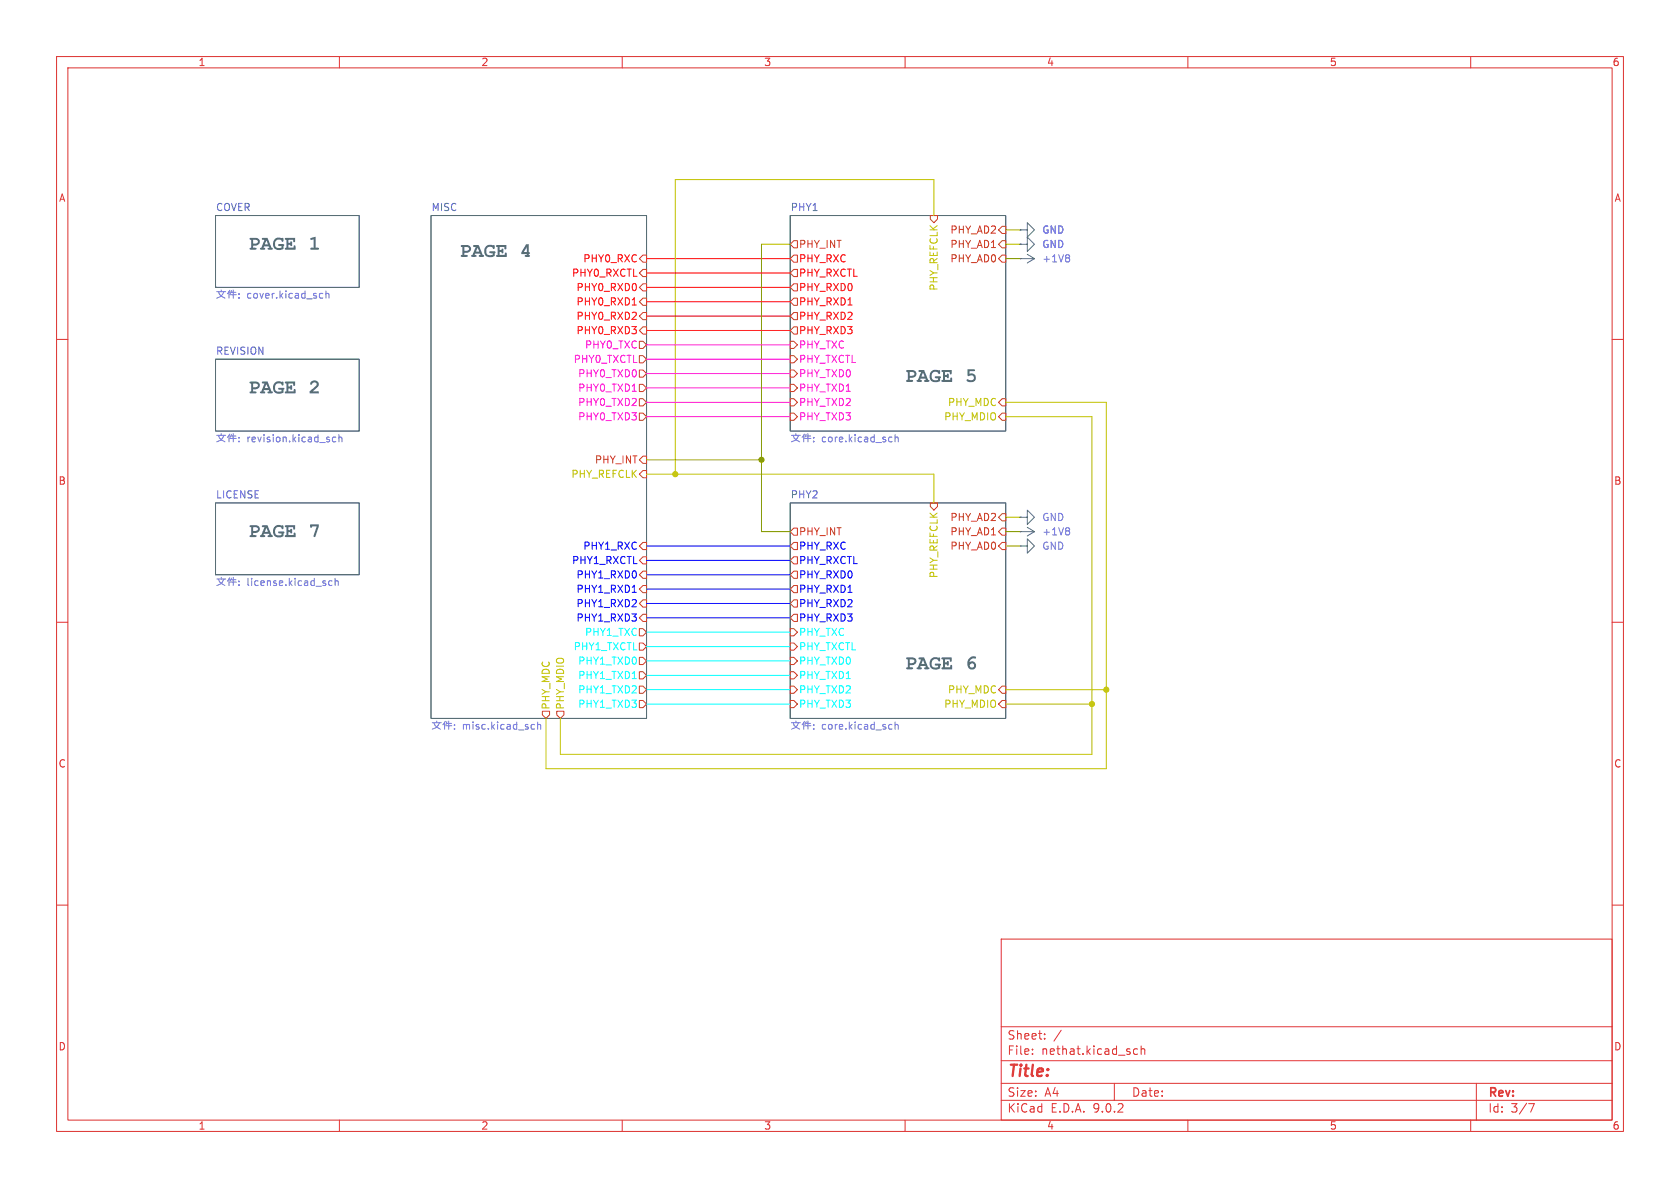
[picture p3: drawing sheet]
<svg xmlns="http://www.w3.org/2000/svg" width="297mm" height="210mm" viewBox="0 0 297 210" stroke-linecap="round" stroke-linejoin="round" font-family="sans-serif">
<g fill="none" stroke="#dc322f" stroke-width=".18">
<path d="M10 10h277v190h-277zM12 12h273v186h-273zM60 10v2M110 10v2M160 10v2M210 10v2M260 10v2M10 60h2M285 60h2M10 110h2M285 110h2M10 160h2"/>
<path d="M177 166h108v32h-108zM285 160h2M60 198v2M110 198v2M160 198v2M177 194.5h108M177 191.5h108M177 187.5h108M177 181.5h108M182.5 186.3v.1M182.5 185.5v.1M184.7 183.6v.1"/>
<path d="M184.7 182.8v.1M187.6 182.1l-1.3 2M197 191.5v3M201.1 185.5l-.4-.1-.3 .3v.4l.1 .2h.6M201.7 185.5l.3-.1 .3 .1 .1 .9M201.7 184.9v1.5M210 198v2M260 198v2M261 191.5v6.5M270.2 195.1h1l-.6 1.5"/>
</g>
<g fill="none" stroke="#586e75" stroke-width=".18">
<path d="M38.1 38.1h25.4v12.7h-25.4zM76.2 38.1h38.1v88.9h-38.1zM139.7 38.1h38.1v38.1h-38.1zM180.3 43.2h1.3v-1.3l1.3 1.3-1.3 1.3v-1.3M180.3 43.2h.1M180.3 45.7h.1M180.3 40.6h1.3v-1.2l1.3 1.2-1.3 1.3v-1.3M180.3 40.6h.1M180.3 45.7h2.6M181.6 45l1.3 .7M182.9 45.7l-1.3 .8M38.1 63.5h25.4v12.7h-25.4z"/>
<path d="M38.1 88.9h25.4v12.7h-25.4zM139.7 88.9h38.1v38.1h-38.1zM180.3 91.4h1.3v-1.2l1.3 1.2-1.3 1.3v-1.3M180.3 91.4h.1M180.3 94h.1M180.3 96.5h1.3v-1.2l1.3 1.2-1.3 1.3v-1.3M180.3 96.5h.1M180.3 94h2.6M181.6 93.2l1.3 .8M182.9 94l-1.3 .7"/>
</g>
<g fill="none" stroke="#cb4b16" stroke-width=".18">
<path d="M164.5 38.1h1.2v.6l-.6 .7-.6-.7zM113.7 45.1h.6v1.3h-.6l-.7-.7zM113.7 47.6h.6v1.3h-.6l-.7-.6zM113.7 50.2h.6v1.2h-.6l-.7-.6zM113.7 52.7h.6v1.3h-.6l-.7-.7zM113.7 55.2h.6v1.3h-.6l-.7-.6zM113.7 57.8h.6v1.3h-.6l-.7-.7zM140.3 42.5h.7v1.3h-.7l-.6-.6zM140.3 45.1h.7v1.3h-.7l-.6-.7zM140.3 47.6h.7v1.3h-.7l-.6-.6zM140.3 50.2h.7v1.2h-.7l-.6-.6zM140.3 52.7h.7v1.3h-.7l-.6-.7z"/>
<path d="M140.3 55.2h.7v1.3h-.7l-.6-.6zM140.3 57.8h.7v1.3h-.7l-.6-.7zM177.2 45.1h.6v1.3h-.6l-.7-.7zM177.2 42.5h.6v1.3h-.6l-.7-.6zM177.2 40h.6v1.3h-.6l-.7-.7zM113 60.3h.7l.6 .7-.6 .6h-.7zM113 62.9h.7l.6 .6-.6 .6h-.7zM113 65.4h.7l.6 .6-.6 .7h-.7zM113 67.9h.7l.6 .7-.6 .6h-.7zM113 70.5h.7l.6 .6-.6 .7h-.7zM113 73h.7l.6 .7-.6 .6h-.7zM139.7 60.3h.6l.7 .7-.7 .6h-.6z"/>
<path d="M139.7 62.9h.6l.7 .6-.7 .6h-.6zM139.7 65.4h.6l.7 .6-.7 .7h-.6zM139.7 67.9h.6l.7 .7-.7 .6h-.6zM139.7 70.5h.6l.7 .6-.7 .7h-.6zM139.7 73h.6l.7 .7-.7 .6h-.6zM177.2 70.5h.6v1.3h-.6l-.7-.7zM177.2 73h.6v1.3h-.6l-.7-.6zM113.7 95.9h.6v1.3h-.6l-.7-.7zM113.7 98.4h.6v1.3h-.6l-.7-.6zM113.7 83.2h.6v1.3h-.6l-.7-.7zM113.7 80.6h.6v1.3h-.6l-.7-.6zM140.3 93.3h.7v1.3h-.7l-.6-.6z"/>
<path d="M140.3 95.9h.7v1.3h-.7l-.6-.7zM140.3 98.4h.7v1.3h-.7l-.6-.6zM164.5 88.9h1.2v.6l-.6 .7-.6-.7zM177.2 95.9h.6v1.3h-.6l-.7-.7zM177.2 93.3h.6v1.3h-.6l-.7-.6zM177.2 90.8h.6v1.3h-.6l-.7-.7zM113 111.1h.7l.6 .7-.6 .6h-.7zM113 113.7h.7l.6 .6-.6 .6h-.7zM113 116.2h.7l.6 .6-.6 .7h-.7zM113 118.7h.7l.6 .7-.6 .6h-.7zM113.7 101h.6v1.2h-.6l-.7-.6zM113.7 103.5h.6v1.3h-.6l-.7-.7z"/>
<path d="M113.7 106h.6v1.3h-.6l-.7-.6zM113.7 108.6h.6v1.3h-.6l-.7-.7zM139.7 111.1h.6l.7 .7-.7 .6h-.6zM139.7 113.7h.6l.7 .6-.7 .6h-.6zM139.7 116.2h.6l.7 .6-.7 .7h-.6zM139.7 118.7h.6l.7 .7-.7 .6h-.6zM140.3 101h.7v1.2h-.7l-.6-.6zM140.3 103.5h.7v1.3h-.7l-.6-.7zM140.3 106h.7v1.3h-.7l-.6-.6zM140.3 108.6h.7v1.3h-.7l-.6-.7zM95.9 125.7h1.3v.7l-.7 .6-.6-.6zM98.4 125.7h1.3v.7l-.6 .6-.7-.6z"/>
<path d="M113 121.3h.7l.6 .6-.6 .7h-.7zM113 123.8h.7l.6 .7-.6 .6h-.7zM139.7 121.3h.6l.7 .6-.7 .7h-.6zM139.7 123.8h.6l.7 .7-.7 .6h-.6zM177.2 121.3h.6v1.3h-.6l-.7-.7zM177.2 123.8h.6v1.3h-.6l-.7-.6z"/>
</g>
<g fill="none" stroke="#6c71c4" stroke-width=".18">
<path d="M38.3 51.6h1.6M38.6 51.6l.2 .4 1 .7M39.1 51.3v.3M39.6 51.6l-.6 .8-.7 .3M40.5 51.6v1.1M40.6 51.3l-.4 .6M40.7 52.1h1.1M40.9 51.7h.8M40.9 51.4l-.2 .5M41.2 51.3v1.4M42.3 51.9v.1M42.3 52.6v.1"/>
<path d="M56.7 51.9h.4M57.1 52.6l-.4 .1M57.6 52l.2-.1h.3l.1 .8M57.6 51.4v1.3M188.9 45l.2 .3-.2 .3 .2 .2v.3l-.2 .2M38.3 77h1.6M38.6 77l.2 .4 1 .7M39.1 76.7v.3M39.6 77l-.6 .8-.7 .3M40.5 77v1.1M40.6 76.7l-.4 .6M40.7 77.5h1.1"/>
<path d="M40.9 77.1h.8M40.9 76.8l-.2 .5M41.2 76.7v1.4M42.3 77.3v.1M42.3 78v.1M59.4 77.3h-.4l-.2 .2 .1 .5h.5M59.9 77.4l.2-.1h.3l.1 .8M59.9 76.8v1.3M139.9 77h1.6M140.2 77l.2 .4 1 .7M140.7 76.7v.3M141.2 77l-.6 .8-.7 .3"/>
<path d="M142.1 77v1.1M142.2 76.7l-.4 .6M142.3 77.5h1.1M142.5 77.1h.8M142.5 76.8l-.2 .5M142.8 76.7v1.4M143.9 77.3v.1M143.9 78v.1M157.3 77.3h.4M157.7 78l-.4 .1M158.2 76.8v1.3M158.2 77.4l.2-.1h.3l.1 .8"/>
<path d="M188.9 93.3l.2 .2-.2 .3 .2 .3v.2l-.2 .3M38.3 102.4h1.6M38.6 102.4l.2 .4 1 .7M39.1 102.1v.3M39.6 102.4l-.6 .8-.7 .3M40.5 102.4v1.1M40.6 102.1l-.4 .6M40.7 102.9h1.1M40.9 102.5h.8M40.9 102.2l-.2 .5M41.2 102.1v1.4M42.3 103.4v.1"/>
<path d="M42.3 102.7v.1M58.7 102.7h-.4l-.2 .2 .1 .5h.5M59.2 102.8l.2-.1h.3l.1 .8M59.2 102.2v1.3M76.4 127.8h1.6M76.7 127.8l.2 .4 1 .7M77.2 127.5v.3M77.7 127.8l-.6 .8-.7 .3M78.6 127.8v1.1M78.7 127.5l-.4 .6M78.8 128.3h1.1M79 127.9h.8"/>
<path d="M79 127.6l-.2 .5M79.3 127.5v1.4M80.4 128.8v.1M80.4 128.1v.1M94.1 128.1h.4M94.5 128.8l-.4 .1M95 128.2l.2-.1h.3l.1 .8M95 127.6v1.3M139.9 127.8h1.6M140.2 127.8l.2 .4 1 .7M140.7 127.5v.3M141.2 127.8l-.6 .8-.7 .3"/>
<path d="M142.1 127.8v1.1M142.2 127.5l-.4 .6M142.3 128.3h1.1M142.5 127.9h.8M142.5 127.6l-.2 .5M142.8 127.5v1.4M143.9 128.8v.1M143.9 128.1v.1M157.3 128.1h.4M157.7 128.8l-.4 .1M158.2 128.2l.2-.1h.3l.1 .8M158.2 127.6v1.3"/>
</g>
<path d="M111.8 53.9h.7M114.3 45.7h25.4M114.3 55.9h25.4M114.3 50.8h25.4M114.3 48.3h25.4M114.3 53.3h25.4M114.3 58.4h25.4" fill="none" stroke="#f00" stroke-width=".18"/>
<path d="M114.3 96.5h25.4M114.3 99.1h25.4M111.8 104.7h.7M114.3 106.7h25.4M114.3 109.2h25.4M114.3 101.6h25.4M114.3 104.1h25.4" fill="none" stroke="#00f" stroke-width=".18"/>
<path d="M114.3 116.8h25.4M114.3 111.8h25.4M114.3 119.4h25.4M114.3 114.3h25.4M114.3 124.5h25.4M114.3 121.9h25.4" fill="none" stroke="#0ff" stroke-width=".18"/>
<path d="M165.1 38.1v-6.3h-45.7v52M177.8 73.7h15.2v59.7h-93.9v-6.4M177.8 71.1h17.8v64.8h-99.1v-8.9M114.3 83.8h50.8v5.1M177.8 121.9h17.8M177.8 124.5h15.2" fill="none" stroke="#c2c200" stroke-width=".18"/>
<path d="M139.7 43.2h-5.1v50.8h5.1M177.8 43.2h2.5M177.8 40.6h2.5M177.8 45.7h2.5M114.3 81.3h20.3M177.8 94h2.5M177.8 91.4h2.5M177.8 96.5h2.5" fill="none" stroke="#859900" stroke-width=".18"/>
<path d="M114.3 68.6h25.4M114.3 66h25.4M114.3 71.1h25.4M114.3 73.7h25.4M114.3 61h25.4M114.3 63.5h25.4" fill="none" stroke="#f0f" stroke-width=".18"/>
<g fill="#c2c200" stroke="#c2c200" stroke-width=".18">
<circle cx="119.4" cy="83.8" r=".46"/>
<circle cx="195.6" cy="121.9" r=".46"/>
<circle cx="193" cy="124.5" r=".46"/>
</g>
<circle cx="134.6" cy="81.3" r=".46" fill="#859900" stroke="#859900" stroke-width=".18"/>
<g font-size="3.5" fill="#586e75">
<text x="43.9" y="45.1">PAGE 1</text>
<text x="81.2" y="46.4">PAGE 4</text>
<text x="43.9" y="70.5">PAGE 2</text>
<text x="160" y="68.5">PAGE 5</text>
<text x="43.9" y="95.9">PAGE 7</text>
<text x="160" y="119.3">PAGE 6</text>
</g>
<text font-size="2.8" fill="#dc322f" x="178" y="190.9">Title:</text>
<g font-size="2.1" fill="#dc322f">
<text x="178" y="184">Sheet:</text>
<text x="178" y="186.7">File:</text>
<text x="184.1" y="186.7">nethat.kicad_sch</text>
<text x="178" y="196.9">KiCad</text>
<text x="178" y="194.1">Size:</text>
<text x="184.7" y="194.1">A4</text>
<text x="185.7" y="196.9">E.D.A.</text>
<text x="193.3" y="196.9">9.0.2</text>
<text x="200" y="194.1">Date:</text>
<text x="263" y="194.3">Rev:</text>
<text x="263" y="196.9">Id:</text>
<text x="267.1" y="196.9">3/7</text>
</g>
<g font-size="1.8" fill="#dc322f">
<text x="35" y="11.9">1</text>
<text x="85" y="11.9">2</text>
<text x="135" y="11.9">3</text>
<text x="185" y="11.9">4</text>
<text x="235" y="11.9">5</text>
<text x="285" y="11.9">6</text>
<text x="10.3" y="35.9">A</text>
<text x="285.3" y="35.9">A</text>
<text x="10.3" y="85.9">B</text>
<text x="285.3" y="85.9">B</text>
<text x="10.3" y="135.9">C</text>
<text x="285.3" y="135.9">C</text>
<text x="10.3" y="185.9">D</text>
<text x="285.3" y="185.9">D</text>
<text x="35" y="199.9">1</text>
<text x="85" y="199.9">2</text>
<text x="135" y="199.9">3</text>
<text x="185" y="199.9">4</text>
<text x="235" y="199.9">5</text>
<text x="285" y="199.9">6</text>
</g>
<g font-size="1.8" fill="#268bd2">
<text x="38.1" y="37.4">COVER</text>
<text x="76.2" y="37.4">MISC</text>
<text x="139.7" y="37.4">PHY1</text>
<text x="38.1" y="62.8">REVISION</text>
<text x="38.1" y="88.2">LICENSE</text>
<text x="139.7" y="88.2">PHY2</text>
</g>
<g font-size="1.8" fill="#cb4b16">
<text x="167.9" y="41.5">PHY_AD2</text>
<text x="141.2" y="44">PHY_INT</text>
<text x="167.9" y="46.6">PHY_AD0</text>
<text x="167.9" y="44">PHY_AD1</text>
<text x="105.1" y="82.1">PHY_INT</text>
<text x="141.2" y="94.8">PHY_INT</text>
<text x="167.9" y="94.8">PHY_AD1</text>
<text x="167.9" y="92.3">PHY_AD2</text>
<text x="167.9" y="97.4">PHY_AD0</text>
</g>
<g font-size="1.8" fill="#6c71c4">
<text x="184.2" y="41.5">GND</text>
<text x="184.2" y="44">GND</text>
<text x="184.2" y="46.6">+1V8</text>
<text x="43.6" y="53.1">cover.kicad_sch</text>
<text x="43.6" y="78.5">revision.kicad_sch</text>
<text x="145.2" y="78.5">core.kicad_sch</text>
<text x="184.2" y="92.3">GND</text>
<text x="184.2" y="94.8">+1V8</text>
<text x="184.2" y="97.4">GND</text>
<text x="43.6" y="103.9">license.kicad_sch</text>
<text x="81.7" y="129.3">misc.kicad_sch</text>
<text x="145.2" y="129.3">core.kicad_sch</text>
</g>
<g font-size="1.8" fill="#f00">
<text x="103" y="46.6">PHY0_RXC</text>
<text x="141.2" y="46.6">PHY_RXC</text>
<text x="101" y="49.1">PHY0_RXCTL</text>
<text x="101.8" y="51.7">PHY0_RXD0</text>
<text x="141.2" y="49.1">PHY_RXCTL</text>
<text x="141.2" y="51.7">PHY_RXD0</text>
<text x="101.8" y="54.2">PHY0_RXD1</text>
<text x="101.8" y="56.7">PHY0_RXD2</text>
<text x="101.8" y="59.3">PHY0_RXD3</text>
<text x="141.2" y="54.2">PHY_RXD1</text>
<text x="141.2" y="56.7">PHY_RXD2</text>
<text x="141.2" y="59.3">PHY_RXD3</text>
</g>
<g font-size="1.8" fill="#c2c200">
<text x="166" y="51.5" transform="rotate(-90 166 51.5)">PHY_REFCLK</text>
<text x="167.5" y="72">PHY_MDC</text>
<text x="166.8" y="74.5">PHY_MDIO</text>
<text x="100.9" y="84.7">PHY_REFCLK</text>
<text x="166" y="102.3" transform="rotate(-90 166 102.3)">PHY_REFCLK</text>
<text x="97.4" y="125.5" transform="rotate(-90 97.4 125.5)">PHY_MDC</text>
<text x="99.9" y="125.5" transform="rotate(-90 99.9 125.5)">PHY_MDIO</text>
<text x="166.8" y="125.3">PHY_MDIO</text>
<text x="167.5" y="122.8">PHY_MDC</text>
</g>
<g font-size="1.8" fill="#f0f">
<text x="101.3" y="64.4">PHY0_TXCTL</text>
<text x="103.3" y="61.8">PHY0_TXC</text>
<text x="141.2" y="61.8">PHY_TXC</text>
<text x="141.2" y="64.4">PHY_TXCTL</text>
<text x="102.1" y="66.9">PHY0_TXD0</text>
<text x="102.1" y="69.4">PHY0_TXD1</text>
<text x="102.1" y="72">PHY0_TXD2</text>
<text x="141.2" y="66.9">PHY_TXD0</text>
<text x="141.2" y="69.4">PHY_TXD1</text>
<text x="141.2" y="72">PHY_TXD2</text>
<text x="102.1" y="74.5">PHY0_TXD3</text>
<text x="141.2" y="74.5">PHY_TXD3</text>
</g>
<g font-size="1.8" fill="#00f">
<text x="101" y="99.9">PHY1_RXCTL</text>
<text x="103" y="97.4">PHY1_RXC</text>
<text x="141.2" y="97.4">PHY_RXC</text>
<text x="141.2" y="99.9">PHY_RXCTL</text>
<text x="101.8" y="102.5">PHY1_RXD0</text>
<text x="101.8" y="105">PHY1_RXD1</text>
<text x="101.8" y="107.5">PHY1_RXD2</text>
<text x="141.2" y="102.5">PHY_RXD0</text>
<text x="141.2" y="105">PHY_RXD1</text>
<text x="141.2" y="107.5">PHY_RXD2</text>
<text x="101.8" y="110.1">PHY1_RXD3</text>
<text x="141.2" y="110.1">PHY_RXD3</text>
</g>
<g font-size="1.8" fill="#0ff">
<text x="103.3" y="112.6">PHY1_TXC</text>
<text x="141.2" y="112.6">PHY_TXC</text>
<text x="101.3" y="115.2">PHY1_TXCTL</text>
<text x="102.1" y="117.7">PHY1_TXD0</text>
<text x="141.2" y="115.2">PHY_TXCTL</text>
<text x="141.2" y="117.7">PHY_TXD0</text>
<text x="102.1" y="120.2">PHY1_TXD1</text>
<text x="102.1" y="122.8">PHY1_TXD2</text>
<text x="102.1" y="125.3">PHY1_TXD3</text>
<text x="141.2" y="120.2">PHY_TXD1</text>
<text x="141.2" y="122.8">PHY_TXD2</text>
<text x="141.2" y="125.3">PHY_TXD3</text>
</g>
</svg>
